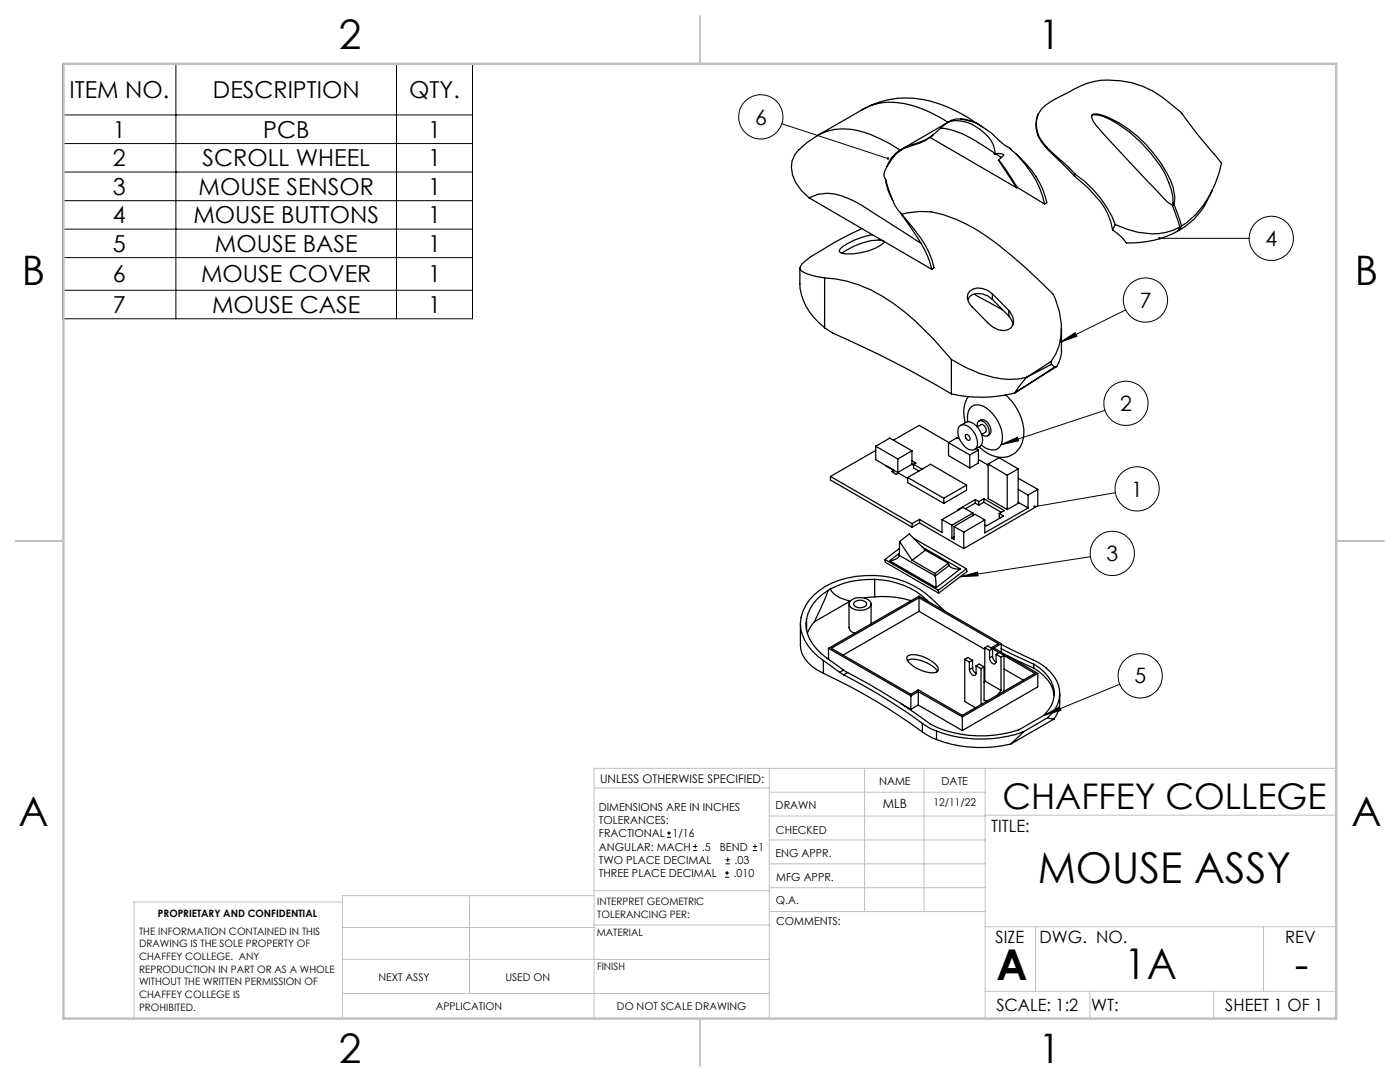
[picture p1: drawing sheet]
<svg xmlns="http://www.w3.org/2000/svg" width="279mm" height="216mm" viewBox="0 0 279 216" stroke-linecap="round" stroke-linejoin="round" font-family="sans-serif">
<g fill="none" stroke="#000" stroke-width=".25">
<path d="M161.5 39.5a8.4 8.4 0 0 1 8.1 .2l2.8 1.5 11.4 7.4M161.5 39.5l24.4 14.2M163.1 27.1a14.5 14.5 0 0 0-4.5 3.8 5.4 5.4 0 0 0 .2 5.5l1.1 1.6 1.6 1.5M163.1 27.1a12.3 12.3 0 0 1 10.4-.4l4.2 2 1.9 1.3M172 21.9a18.4 18.4 0 0 1 16.9-.6l3.4 1.6 3.8 2.4M172 21.9a11.8 11.8 0 0 1 9.8-.9 26.6 26.6 0 0 1 7.3 3.4M172 21.9l-8.9 5.2M176.7 35.8l1.5 4.2M176.7 35.8l.5 2.1 1 2.1M177 33.2a2.04 2.04 0 0 0-.3 2.6M178.2 40l.9 1.8 .6 .7M179.6 30a5.9 5.9 0 0 0-2.6 3.2"/>
<path d="M180.2 29.6l-1.1 .9-1 1.1-1.1 1.6M180.2 29.6l-.6 .4M180.4 29.5l-.2 .1M185.6 27.4l17.3 10.1M186.3 26.9l-.4 .3a10.7 10.7 0 0 1-4.8 2.2l-1.8 .9M187.7 25.6a18.4 18.4 0 0 1 7.2 2.7l3.6 2.3M188.7 24.7l-1.6 1.4a10.6 10.6 0 0 1-5.3 2.9l-1.4 .5M188.7 24.7l-8.3 4.8M188.8 24.7a4.2 4.2 0 0 1 4.1-.3 9.4 9.4 0 0 1 5.4 4.6l.2 1.6M189.1 24.4l-.4 .3M191.8 23.7h-.9l-.9 .3-.9 .4M191.8 23.7l2.4 .6"/>
<path d="M191.8 23.7l.8 .1 1.6 .5M194.2 24.3a20.6 20.6 0 0 1 5.9 4.3l1.4 .9M198.5 30.6l-.1 .1 .1 .1 .2-.1M198.7 30.7a1.37 1.37 0 0 1 1.6 .2l-.5 .5M198.7 30.7l1.1 .7M199.2 31.9l1.7 2.2 2.1 3.3M199.2 31.9l3.7 5.6M199.8 31.4l-.6 .5M201.5 29.5l.3 .3M201.8 29.8l1 .9M202.8 30.7a21.1 21.1 0 0 1 5.7 10M202.8 30.7a18 18 0 0 1 6.1 9.8l-.4 .2"/>
<path d="M203 37.4l5.5 3.3M203 37.4l-.1 .1M207.2 22.9a6 6 0 0 0 1.7 6.7l5.5 5.5M207.2 22.7v.1M214.4 35.1l2.8 2.5a14.2 14.2 0 0 1 4.8 8.3M214.6 34.7l-1.7-1.6a25 25 0 0 1-5.5-5.7 5.2 5.2 0 0 1 2.7-7.4l3.1-1.5a15.3 15.3 0 0 1 12.7-2 18.2 18.2 0 0 1 8 4.4l1.9 1.6 3.2 4.3 4.8 5.8a20.2 20.2 0 0 1-6.9 11.8l-1.1 .7M214.6 34.7a21.5 21.5 0 0 1 8 10.1M214.6 34.7l-.2 .4M217.8 23.2a1.01 1.01 0 0 1 1.1-.3 10 10 0 0 1 4.1 1.8 29.2 29.2 0 0 1 9.4 9.7 16.6 16.6 0 0 1 1.7 5.7l-.1 1M242 37.9a15.3 15.3 0 0 1-6.6 8M159.6 53.5a12.6 12.6 0 0 0 1.2 7.6 15.2 15.2 0 0 0 3.8 4.3M164.6 55.5a26.6 26.6 0 0 1 15.9 6.7l2.1 1.8 3.7 3.7 3.6 4"/>
<path d="M164.6 55.5v9.9M172 45.6l-.3 .2a71.1 71.1 0 0 0-10.9 6.2l-.7 .7-.4 .5v.5a5.6 5.6 0 0 0 3.4 1.5l1.5 .3M174.2 46.8a14 14 0 0 0-6.6 2.9l-.1 .4 .3 .3a11.1 11.1 0 0 0 8.8-2.1M176.4 48.2a4.7 4.7 0 0 0-3.4 0l-.9 .3a14.6 14.6 0 0 0-4.1 2M179.7 42.5a49.7 49.7 0 0 1 5 6.6l1.4 2.9 .3 1.4-.5 .3M179.7 42.5l4.1 6.1M180 42.8a15.2 15.2 0 0 1 10.9 1 39.5 39.5 0 0 1 10.8 7l2.9 2.5 5.6 5.4a13.8 13.8 0 0 1 .5 11.9l-.9 1.5M183.8 48.6a17 17 0 0 1 2.1 5.1M194.5 58.7l5.6 3.1M198 58.6a3.5 3.5 0 0 0-4.5-.5 2.09 2.09 0 0 0 .5 3.1l3.2 3.3a3.7 3.7 0 0 0 4.1 1.3 2.32 2.32 0 0 0 0-3.9M198 59.7a3.6 3.6 0 0 0-4.5-.5l-.4 .6M198 58.6l3.3 3.3"/>
<path d="M198 58.6v1.1M198 59.7l3.3 3.4M222.6 44.8a16 16 0 0 0 10.2 1.6l1.3-.5 1.4-.6M222.6 44.8l-.6 1.1M234.2 40.6l1.6 4.5M234.2 40.6a4.3 4.3 0 0 0-.1-3.2 25.1 25.1 0 0 0-13.8-14.3 2.41 2.41 0 0 0-2.4-.2v.6l.3 .7 .5 .8 2.7 3 10 10.7a5.4 5.4 0 0 0 2.5 2.1l1.6 4.5M234.2 40.6l-.2 .5M235.3 45.7l.1 .2M235.5 45.3l-.4 .8a19.4 19.4 0 0 1-10.3 2.4l-.8-1.1-2-1.5M235.8 45.1l-.4 .8M164.6 65.4l1.6 1.1a210.3 210.3 0 0 1 23.7 12.1M189.9 71.7a23.2 23.2 0 0 0 11.6 4l1.7-.1 1.6-.3"/>
<path d="M189.9 71.7v6.9M193.2 79.1a6.2 6.2 0 0 0-.6 5.2M200.6 78.8a9.8 9.8 0 0 1 3.6 8.7 4.4 4.4 0 0 1-6.2 3.4l-.9-.4-1.7-1.3M201.3 63.1l.8 1.2 .1 .4M201.3 61.9v1.2M202.5 78.4a26.7 26.7 0 0 1-12.6 .2M204.8 75.3l-2.3 3.1M209.8 72.1v.6M209.8 72.1l-5 3.2M209.8 72.7l.7 .5M209.8 72.7l-5 2.6M210.5 73.2l-8 5.2"/>
<path d="M210.9 73.1l-.4 .1M210.9 73.1l-8.4 5.3M211.8 65.6v4.4a6 6 0 0 1-.9 3.1M165.7 95.1l16.3 9.4M165.7 95.1v.7l16.3 9.4M174.8 89v2.7l2.1 1.3M174.8 89.9l-9.1 5.2M174.8 89l2.8-1.6 4.4 2.6M174.8 89l4.4 2.6M176.9 93l1.5 .8M176.9 93l2.3 1.3M177.5 93.3h.1"/>
<path d="M178.3 87.8l5.1-2.9 6 3.4M178.4 93.8l-.5 .3 1 .6 .4-.3 1.9 1.1M178.4 93.8v.5M179.2 91.6v2.7M181.2 95.3v1l7.1 4.1M181.2 95.3l7.1 4.1M181.2 95.3l4.5-2.7 7.2 4.2M182 92.6l.3 .2M182 91.9l.8 .5-.5 .2M182 90v2.6l-2.8 1.7M182 90l-2.8 1.6M182.3 92.6l1.7 1"/>
<path d="M182.3 92.6v.7l1.1 .7M188.3 99.4v1M189.3 88.3v2.6l4.2 2.5M189.3 88.3l4.2 2.5M191.5 87.6l-.5-.3-1.7 1M191.5 85a1.93 1.93 0 0 1 2.7 1 3.3 3.3 0 0 1 .6 3.4 1.61 1.61 0 0 1-2.5-.5 3.7 3.7 0 0 1-1-3.5zM191.7 84.9l1.1-.6a2.08 2.08 0 0 1 2.4 1.1 3.4 3.4 0 0 1 .7 3.4l-1.4 .9M192.7 86.7a.7 .7 0 0 1 .7 .4 .7 .7 0 0 1 0 .8l-.4-.1-.3-.4zM192.9 96.8v1l-4.6 2.6M192.9 96.8l-4.6 2.6M193.1 84.1a2.76 2.76 0 0 1 1.3-3.2 3.8 3.8 0 0 1 3.7 1.7 6.3 6.3 0 0 1 1.7 6.2 2.07 2.07 0 0 1-3.2 .6l-.8-.6M193.5 90.8v2.6"/>
<path d="M194.6 99.7l.7 .4M194.6 99.7l-3.4 2h.1M194.6 99.7v.7M194.8 89.5l.5 .3M195.3 91.7l1.9 1.1M195.3 89.8v2.6l-1.8 1M195.3 89.8l-1.8 1M195.4 84a1.34 1.34 0 0 1 2 .8 1.3 1.3 0 0 1-.3 2.2M195.9 86.7l.8-.4a1.04 1.04 0 0 0-.9-1.6l-.8 .5a.84 .84 0 0 1 .3-1.1 .84 .84 0 0 1 1.1 .1 2.26 2.26 0 0 1 .9 2.6 .91 .91 0 0 1-1.4-.1M196.4 99.5v.7M196.4 99.5l4 2.4-1 .5M196.4 99.5l-1.1 .6"/>
<path d="M197.2 92.6v6.9l3.8 2.2M197.2 92.6l3.8 2.2M197.2 92.6l2.2-1.3 3.8 2.3M201 94.8v6.9M203.2 93.6v6.8l-2.2 1.3M203.2 93.6l-2.2 1.2M203.2 95.5l3.9 2.1M203.2 97.6l2 1.2M205.2 98.8v2.6M207.1 97.6v3.3l-14.8 8.6M207.1 97.6l-1.9 1.2M165.3 117.8a8.6 8.6 0 0 0-4.3 5.6"/>
<path d="M165.3 117.8l-2.8 6.3M165.7 117.5a5.1 5.1 0 0 0 3.9 2.5l-7.1 4.1M165.7 117.5l-.4 .3M174.6 119.1a18.3 18.3 0 0 1 7.2 .8M174.6 119.1l-2.1 .2M174.6 115.6a15.6 15.6 0 0 1 10.4 4.2M174.6 115.6a17.2 17.2 0 0 0-8.9 1.9M174.6 115.6v3.5M176.6 111.7l.1 .5 10.6 6.2M176.6 111.7l10.7 6.1M177.6 111.9l9.2 5.4M179.5 110.8a2.01 2.01 0 0 1-1.9 1.1"/>
<path d="M179.5 110.8l7.2 4.1M179.5 109.4l-2.9 2.3M179.5 110.4l-1.9 1.5M179.5 108.1v2.7M179.5 108.1l2.5 3.7M179.5 108.1l2-1.6 3.2 3.3M182 104.5v.7M182 111.8l4.6 2.6M182.4 107.4l10.5 6.1M183.4 119.3l-17.5 10.1 15.9 9.1 1.5-.8 8.8 5 14.5-8.3-6.2-3.6M183.4 119.3l15.8 9.1-1.4 .9M183.4 119.3v2.7"/>
<path d="M183.5 103.6l4.5 2.7v-2.6M183.5 104.4l8.8 5.1M183.5 103.6v.8M183.5 103.6l-1.5 .9M183.5 104.4l-1.5 .8M184 109.1l7.7 4.4M184.7 109.8l-2.7 2M184.7 109.8l4.5 2.6M185 119.8l.3 .3M185 119.8v.1M186.6 114.4l.1 .5M186.7 114.9l.1 2.4"/>
<path d="M187.3 117.8v.6M188 103.7l2 1.1M189.2 112.4l-2.6 2M189.2 112.4l.2 .4M189.4 112.8l.7 .5 1.6 .2M189.4 112.8l-2.7 2.1M190 104.8v2.6M190.4 105.1l1.9 1.1M190.4 105.1v2.5l-.4-.2M190.4 107.1l-.4 .3M191.7 113.5l-4.9 3.8M192.3 106.2v3.3"/>
<path d="M192.9 113.5l.1 .6-5.7 4.3M192.9 113.5l-5.6 4.3M194.2 102.4l-4.2 2.4M194.2 102.4v.5M194.2 102.4l-2-1.2-4.2 2.5M194.6 100.4l-1.9 1.1M194.6 100.4l.7 .4M195.3 100.1v.7M196.4 100.2l3.4 2M196.4 100.2l-1.1 .6M196.5 103.8l-4.2 2.4M196.5 103.8l-1.9-1.2-4.2 2.5"/>
<path d="M199.4 102.4l.9 .6-3.4 1.9-.4-.2M199.4 102.4v.8l.3 .1M203.2 100.2l2 1.2M205.2 101.4l-8.7 4.9v-2.5M159.7 124.5v4.3a6.1 6.1 0 0 0 3.4 4.9l1.2 .6M161 123.4a7.4 7.4 0 0 0 2.9 7.1l4.4 3.2M161 123.4v2.4M162.5 124.1l-.8 1-.6 1.3M164.3 131.8l3.3 2.4M164.3 134.3a117.7 117.7 0 0 1 19.8 11.8M164.3 131.8v2.5M165.3 129.4l16.5 9.5"/>
<path d="M165.3 129.4v2.2M167.6 134.2l.8 .5M168.3 133.7l.9 .5M168.3 133.7l-.7 .5M168.4 134.7a118.4 118.4 0 0 1 15.7 9.7M169.2 134.2l-.8 .5M169.4 120.5v4.7a1.37 1.37 0 0 0 1.2 1.2M169.6 120.1a2.87 2.87 0 0 1 4.2 .2 1.1 1.1 0 0 1-.8 1.2 2.97 2.97 0 0 1-3.5-.7zM170.6 120.1a1.73 1.73 0 0 1 2.3 .2 .78 .78 0 0 1-.9 .9 1.39 1.39 0 0 1-1.6-.7zM173.8 120.5v4M181.1 131a4.5 4.5 0 0 1 4.4 .7l1.2 .9a.86 .86 0 0 1 .6 .8 .86 .86 0 0 1-.6 .8 6.6 6.6 0 0 1-5.7-2.5zM181.1 131.8a3.5 3.5 0 0 1 3.3 .2l1.5 .8 1.2 1.1"/>
<path d="M181.8 138.9v2.6M183.3 138l8.8 5.1M183.3 138l-1.5 .9M183.3 138v2.7M183.4 122l-15.1 8.7M183.4 122l13.1 7.6M188.5 121.9a28.5 28.5 0 0 0-6.4-5.1 19.3 19.3 0 0 0-17.4 .2 8.8 8.8 0 0 0-4.9 8.4 10 10 0 0 0 4.5 6.4M192.5 131.6v8.4l2.2 1.2M192.5 131.6l1 .5M192.5 131.6l.6-.4 1 .6M193.5 132.1v1.5M194.1 133.2a1.38 1.38 0 0 0 .7 1.2"/>
<path d="M194.1 133.2l-.6 .4M194.1 131.8l-.6 .3M194.1 131.8v1.4M194.8 132.9v1.4l-.2 .5a1.13 1.13 0 0 1-1.1-1.2M194.8 132.9l1 .5M194.8 132.9l.6-.4 1 .6M195.8 133.4v7.2M196.4 133.1v6.6l.7 .1M196.4 133.1l-.6 .3M196.5 135.9l3.3 1.9M196.5 129.3l1 .5M196.5 129.3v6.6"/>
<path d="M196.5 129.3l.6-.4 1 .5M196.5 135.9l-.1 .2M197.5 131.3a1.08 1.08 0 0 0 1.1 1.2l.2-.5M197.5 129.8v1.5M198.1 131a1.28 1.28 0 0 0 .7 1.1M198.1 129.5l1.3 .7M198.1 131l-.6 .3M198.1 129.4l-.6 .4M198.1 129.4v1.6M198.8 130.6v1.4M198.8 130.6l1 .5M199.4 130.2l-.6 .4"/>
<path d="M199.4 130.2l1 .6M199.8 137.8l-.7 .9M199.8 131.1v6.7M199.8 129.4l6.5 3.1M199.8 128.6l6.7 3.2a9.5 9.5 0 0 1 4.8 5 6 6 0 0 1-2.2 6.4M199.8 128.4l-16.4-9.4-18.1 10.4M199.8 128.4l-1.5 .9 8.8 5.1M199.8 128.4v1.7M200.4 133.5l3.8 2.2M200.4 130.8l-.6 .3M200.4 130.8v7.1M200.9 130.8l5.4 2.5"/>
<path d="M206.3 132.5a7.6 7.6 0 0 1 4.1 5.4 5.9 5.9 0 0 1-2.1 4.9l-5 2.8a23.4 23.4 0 0 1-17.7-1.1 124.3 124.3 0 0 0-16.4-10.3M206.3 133.3a7.6 7.6 0 0 1 4.1 5.5M206.3 132.5v.8M207.1 134.4v2.7l-15 8.7M207.1 134.4l-15 8.7M211.5 138.4a7.2 7.2 0 0 1-1.1 5.1M180 140.5l1.8 1M183.3 140.7l-1.5 .8M183.3 140.7l8.8 5.1M184.1 144.4l1.3 .8 1.5 .7M184.1 146.1l1.6 1 1.2 .5M184.1 144.4v1.7"/>
<path d="M186.9 145.9a25.3 25.3 0 0 0 17.3 .2M186.9 147.6a25.3 25.3 0 0 0 14.8 .9M186.9 145.9v1.7M192.1 143.1v2.7M204.2 146.1l-2.5 2.4M209.1 143.2l1.3 .3M209.1 143.2l-4.9 2.9M210.4 143.5l-8.7 5"/>
</g>
<g fill="none" stroke="#000" stroke-width=".2">
<path d="M12.5 12.8h81.8v50.8h-81.8zM35.1 12.8v50.8M79.1 12.8v50.8M12.5 22.9h81.8M12.5 28.6h81.8M12.5 34.3h81.8M156 24.7l21.2 6.9M12.5 40h81.8M12.5 45.7h81.8M12.5 51.4h81.8M12.5 57.9h81.8M231.4 47.6h17.9"/>
<path d="M211.5 68.3l3.1-1.9 .3 .7zM224.6 61.8l-13.1 6.5M199.8 88.7l3.3-1.5 .2 .7zM220.5 81.9l-20.7 6.8M222.6 98.3l-16.2 2.8M191.6 115.1l3.5-.9 .1 .7zM217.6 111.1l-26 4M223.5 136.5l-15.2 6.3M208.3 142.8l3.2-1.8 .2 .7zM133.1 167.1h.8M133.1 166.2h.8M133.5 165.8v.9"/>
<path d="M138.3 169.7h.8M138.3 168.9h.8M138.7 168.5v.8M144.7 175h.8M144.7 174.2h.8M144.8 172.4h.9M144.8 171.6h.9M145.1 173.8v.8M145.2 171.1v.9M150.2 169.7h.9M150.2 168.9h.9M150.7 168.5v.8"/>
<circle cx="151.8" cy="23.3" r="4.4"/>
<circle cx="228.6" cy="59.9" r="4.4"/>
<circle cx="253.7" cy="47.6" r="4.4"/>
<circle cx="224.7" cy="80.5" r="4.4"/>
<circle cx="226.9" cy="97.6" r="4.4"/>
<circle cx="222" cy="110.4" r="4.4"/>
<circle cx="227.6" cy="134.9" r="4.4"/>
</g>
<g fill="none" stroke="#c0c0c0" stroke-width=".2">
<path d="M118.6 157.2h34.9M153.5 153.3v49.9M153.5 158.1h43.1M172.5 153.3v28.6M184.4 153.3v28.6M196.6 153.3v49.9M266.7 153.3h-148.1v49.9M68.3 180h-41.6v23.2M93.7 178.7v19.5M118.6 178.7h-50.3v24.5M118.6 177.7h35M153.5 167.6h43.1"/>
<path d="M153.5 162.8h43.1M153.5 172.4h43.1M153.5 177.1h43.1M196.6 162.7h70.1M68.3 198.2h85.2M68.3 191.4l85.2 .1M68.3 185.1h50.3M118.6 184.6h35M153.6 181.9h43M196.6 197.8h70.1M196.6 184.9h70.1M206.7 184.9v12.9"/>
<path d="M217.5 197.8v5.4M242.2 197.8v5.4M252.2 184.9v12.9"/>
</g>
<path d="M139.7 3.2v9.5M3.1 107.9h9.6M266.7 107.9h9.5M139.7 203.2v9.6" fill="none" stroke="#c0c0c0" stroke-width=".25"/>
<path d="M12.7 12.7h254v190.5h-254z" fill="none" stroke="#c0c0c0" stroke-width=".5"/>
<path d="M208.3 142.8l3.2-1.8 .2 .7zM206.3 100.9l-.1 .2h.2h-.2a.25 .25 0 0 0 .3 .2 .25 .25 0 0 0 .2-.3 .25 .25 0 0 0-.4-.1zM211.5 68.3l3.1-1.9 .3 .7zM231.2 47.3v.3h.2h-.2a.26 .26 0 0 0 .3 .2 .26 .26 0 0 0 .2-.4 .26 .26 0 0 0-.5-.1zM177.1 31.4l-.1 .1a.24 .24 0 0 0 .1 .4 .24 .24 0 0 0 .3-.2l-.2-.1 .2 .1a.25 .25 0 0 0 0-.3 .25 .25 0 0 0-.3 0zM199.8 88.7l3.3-1.5 .2 .7zM191.6 115.1l3.5-.9 .1 .7z" fill="#000"/>
<g font-size="8.5">
<text x="207.1" y="176.2">MOUSE ASSY</text>
<text x="198.9" y="195.5">A</text>
<text x="224.4" y="195.4">1A</text>
<text x="258.4" y="195.4">-</text>
</g>
<g font-size="8.1">
<text x="67.6" y="9.7">2</text>
<text x="207.3" y="9.7">1</text>
<text x="4.4" y="57">B</text>
<text x="270.4" y="57">B</text>
<text x="3.7" y="164.9">A</text>
<text x="269.7" y="164.9">A</text>
<text x="67.6" y="212.2">2</text>
<text x="207.3" y="212.2">1</text>
</g>
<text font-size="7.1" x="200.1" y="161.4">CHAFFEY COLLEGE</text>
<g font-size="4.7">
<text x="13.9" y="19.5">ITEM NO.</text>
<text x="42.5" y="19.5">DESCRIPTION</text>
<text x="81.7" y="19.5">QTY.</text>
<text x="22.5" y="27.5">1</text>
<text x="52.5" y="27.5">PCB</text>
<text x="85.4" y="27.5">1</text>
<text x="22.5" y="33.2">2</text>
<text x="40.4" y="33.2">SCROLL WHEEL</text>
<text x="85.4" y="33.2">1</text>
<text x="22.5" y="38.8">3</text>
<text x="39.6" y="38.8">MOUSE SENSOR</text>
<text x="85.4" y="38.8">1</text>
<text x="22.5" y="44.5">4</text>
<text x="38.6" y="44.5">MOUSE BUTTONS</text>
<text x="85.4" y="44.5">1</text>
<text x="22.5" y="50.2">5</text>
<text x="42.9" y="50.2">MOUSE BASE</text>
<text x="85.4" y="50.2">1</text>
<text x="22.5" y="56.3">6</text>
<text x="40.1" y="56.3">MOUSE COVER</text>
<text x="85.4" y="56.3">1</text>
<text x="22.5" y="62.4">7</text>
<text x="42.3" y="62.4">MOUSE CASE</text>
<text x="85.4" y="62.4">1</text>
</g>
<g font-size="4.2">
<text x="150.7" y="24.8">6</text>
<text x="252.6" y="49.1">4</text>
<text x="227.5" y="61.4">7</text>
<text x="223.6" y="82">2</text>
<text x="225.8" y="99.1">1</text>
<text x="220.8" y="112">3</text>
<text x="226.4" y="136.4">5</text>
</g>
<g font-size="3.4">
<text x="197.8" y="166">TITLE:</text>
<text x="198.7" y="188.1">SIZE</text>
<text x="207.5" y="188.1">DWG. NO.</text>
<text x="256.5" y="188.2">REV</text>
<text x="198.8" y="201.7">SCALE: 1:2</text>
<text x="217.7" y="201.8">WT:</text>
<text x="244.5" y="201.7">SHEET 1 OF 1</text>
</g>
<text font-size="2.5" x="176.2" y="161.3">MLB</text>
<text font-size="2.4" x="119.8" y="156.2">UNLESS OTHERWISE SPECIFIED:</text>
<g font-size="2.2">
<text x="119.5" y="161.8">DIMENSIONS ARE IN INCHES</text>
<text x="154.8" y="161.4">DRAWN</text>
<text x="175.4" y="156.6">NAME</text>
<text x="187.9" y="156.7">DATE</text>
<text x="119.5" y="164.4">TOLERANCES:</text>
<text x="119.5" y="167.1">FRACTIONAL</text>
<text x="134.2" y="167.1">1/16</text>
<text x="154.9" y="166.3">CHECKED</text>
<text x="119.5" y="172.4">TWO PLACE DECIMAL</text>
<text x="119.5" y="169.7">ANGULAR: MACH</text>
<text x="140.1" y="169.7">.5</text>
<text x="143.6" y="169.7">BEND</text>
<text x="146.6" y="172.4">.03</text>
<text x="151.4" y="169.7">1</text>
<text x="154.8" y="171">ENG APPR.</text>
<text x="119.5" y="175">THREE PLACE DECIMAL</text>
<text x="146.4" y="175">.010</text>
<text x="154.9" y="175.7">MFG APPR.</text>
<text x="154.9" y="180.4">Q.A.</text>
<text x="154.9" y="184.6">COMMENTS:</text>
</g>
<g font-size="2.1">
<text x="186.3" y="160.7">12/11/22</text>
<text x="75.5" y="195.7">NEXT ASSY</text>
<text x="100.9" y="195.7">USED ON</text>
<text x="86.9" y="201.5">APPLICATION</text>
<text x="123.1" y="201.6">DO NOT SCALE DRAWING</text>
</g>
<g font-size="2">
<text x="31.5" y="182.9">PROPRIETARY AND CONFIDENTIAL</text>
<text x="119.2" y="180.6">INTERPRET GEOMETRIC</text>
<text x="119.2" y="183.1">TOLERANCING PER:</text>
<text x="27.8" y="186.5">THE INFORMATION CONTAINED IN THIS</text>
<text x="27.8" y="189">DRAWING IS THE SOLE PROPERTY OF</text>
<text x="27.8" y="191.6">CHAFFEY COLLEGE. ANY</text>
<text x="119.1" y="186.7">MATERIAL</text>
<text x="27.8" y="194.1">REPRODUCTION IN PART OR AS A WHOLE</text>
<text x="27.8" y="196.6">WITHOUT THE WRITTEN PERMISSION OF</text>
<text x="119.1" y="193.5">FINISH</text>
<text x="27.8" y="199.1">CHAFFEY COLLEGE IS</text>
<text x="27.8" y="201.7">PROHIBITED.</text>
</g>
</svg>
